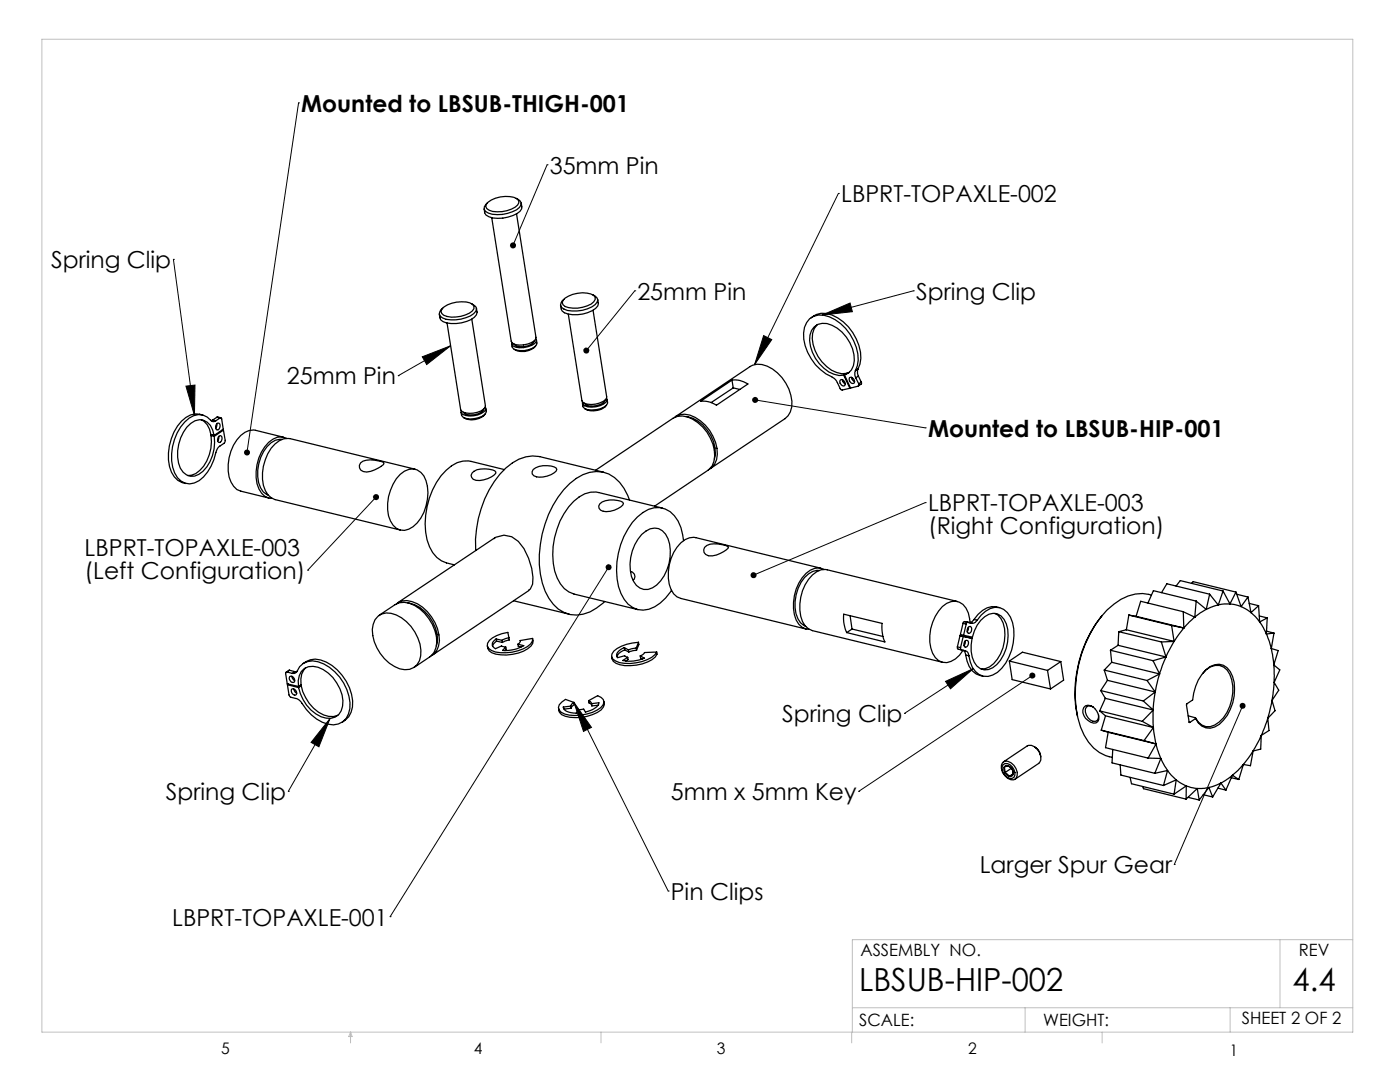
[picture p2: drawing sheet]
<svg xmlns="http://www.w3.org/2000/svg" width="279mm" height="216mm" viewBox="0 0 279 216" stroke-linecap="round" stroke-linejoin="round" font-family="sans-serif">
<g fill="none" stroke="#000" stroke-width=".2">
<path d="M59.6 20.5h.1M59.6 20.5l-10.3 69.8M109.2 32.9h.1M109.2 32.9l-6.8 16.1M167.3 38.6h.1M167.3 38.6l-16.7 34.1M34.6 51.8h.1M34.6 51.8l4.2 31.1M126.7 58h.1M126.7 58l-9.7 12M182.3 58h.1M182.3 58l-18.2 4.9"/>
<path d="M37.1 77l1.8-.2-.1 6.1zM79.5 75h.1M84.3 71.2l5.6-2.2-4.7 3.7zM89.9 69l-10.4 6M150.7 79.8l33.9 5.6M152.4 67l1.6 .8-3.4 4.9zM164.1 62.9l5.6-2.4 .4 1.7zM75 99.2l-13.6 14.6M184.6 85.4h.1M61.4 113.8h.1M121.5 113.2l-43.6 69.7M184.6 100.3h.1"/>
<path d="M184.6 100.3l-34.2 14.5M188.7 136l5.5-2.6-4.5 4zM194.2 133.4l-13.7 8.9M206 134.8l-34.6 23.1M57.5 157.9h.1M65.9 143.4l-2.3 5.6-1.5-.9zM65.9 143.4l-8.4 14.5M114.5 140.2l3.5 4.9-1.5 .8zM114.5 140.2l18.9 37.6M171.4 157.9h.1M180.5 142.3h.1M248 140.8l-13.6 31.7"/>
<path d="M133.4 177.8h.1M234.4 172.5h.1M77.9 182.9h.1"/>
</g>
<path d="M8.4 7.8h261.6v198.2h-261.6zM255.4 187.5v13.6M270 187.5h-99.9v18.5M70 206v2.1M70 206l.3 .8h-.7zM119.9 206v2.1M170 206v2.1M170.1 201.1h99.9M204.6 201.1v4.9M220 206v2.1M245.5 201.1v4.9" fill="none" stroke="#c0c0c0" stroke-width=".2"/>
<g fill="#000">
<path d="M150.2 79.4l-.1 .3 .6 .1-.6-.1a.61 .61 0 0 0 .7 .7 .61 .61 0 0 0 .4-.9 .61 .61 0 0 0-1-.1zM49 89.8a.61 .61 0 0 0-.3 .6 .61 .61 0 0 0 .5 .5l.1-.6-.1 .6a.6 .6 0 0 0 .7-.7 .6 .6 0 0 0-.9-.4z"/>
<path d="M164.1 62.9l5.6-2.4 .4 1.7zM188.7 136l5.5-2.6-4.5 4zM37.1 77l1.8-.2-.1 6.1zM65.9 143.4l-2.3 5.6-1.5-.9zM102 48.5a.6 .6 0 0 0 .2 1l.2-.5-.2 .5a.6 .6 0 0 0 .8-.6 .6 .6 0 0 0-1-.4zM116.6 69.5a.6 .6 0 0 0 0 .9l.4-.4-.4 .4a.6 .6 0 0 0 .9 0 .6 .6 0 0 0-.1-.9 .6 .6 0 0 0-.8 0zM84.3 71.2l5.6-2.2-4.7 3.7zM150 114.3l-.2 .4v.3l.6-.2-.6 .2a.61 .61 0 0 0 .9 .3 .61 .61 0 0 0 .2-.9 .61 .61 0 0 0-.9-.1zM74.6 98.7a.61 .61 0 0 0 0 .9 .61 .61 0 0 0 .9 0 .61 .61 0 0 0 0-.9l-.5 .5 .5-.5-.3-.1zM121 112.8a.6 .6 0 0 0 .1 .9 .6 .6 0 0 0 .8-.2 .6 .6 0 0 0-.1-.8l-.3 .5 .3-.5-.6-.1zM205.6 134.4a.6 .6 0 0 0 0 .8 .6 .6 0 0 0 .8 .1 .6 .6 0 0 0 .1-.8l-.5 .3 .5-.3-.1-.1a.6 .6 0 0 0-.8 0zM114.5 140.2l3.5 4.9-1.5 .8zM247.6 140.4a.59 .59 0 0 0 0 .9 .59 .59 0 0 0 .9-.1 .59 .59 0 0 0-.3-.9l-.2 .5 .2-.5zM152.4 67l1.6 .8-3.4 4.9z"/>
</g>
<g fill="none" stroke="#000" stroke-width=".25">
<path d="M103 39.6a1.1 1.1 0 0 1 .6 1.8 6.4 6.4 0 0 1-6.7 .8 1.13 1.13 0 0 1 .4-1.7M97.4 40.3a5.9 5.9 0 0 1 5.8-.6l.3 .3a1.63 1.63 0 0 1-1.4 1.7 5.3 5.3 0 0 1-4.9-.1l-.3-.4 .1-.4zM103.1 42.7l3.9 24.6a1.75 1.75 0 0 1-1.7 1.4 3.2 3.2 0 0 1-3.2-.5l-4-24.7M104 40.5a1.52 1.52 0 0 1-.8 2.1 7 7 0 0 1-5.6 .7 1.38 1.38 0 0 1-1-1.6M112.8 59.5a6 6 0 0 1 5.7-.6l.3 .4a1.79 1.79 0 0 1-1.6 1.7 6.1 6.1 0 0 1-4.4 .2l-.4-.4-.2-.4 .2-.5zM118.3 58.8a1.1 1.1 0 0 1 .9 .8 1.1 1.1 0 0 1-.4 1.2 6.8 6.8 0 0 1-6.3 .9l-.5-.4a1.24 1.24 0 0 1 .5-1.6M119.3 59.8a1.6 1.6 0 0 1-1.1 2.2 6.9 6.9 0 0 1-5.6 .4l-.4-.3-.3-1.2M88.6 61.2a5.9 5.9 0 0 1 5.7-.5l.3 .4a1.81 1.81 0 0 1-1.7 1.7 6.2 6.2 0 0 1-4.4 .1l-.3-.4-.2-.4 .2-.4zM94.1 60.6l.8 .6 .2 .4a2.57 2.57 0 0 1-2.1 1.8 6.8 6.8 0 0 1-4.7 0l-.5-.3a1.24 1.24 0 0 1 .5-1.6M94.2 63.7l2.7 17.3a1.76 1.76 0 0 1-1.6 1.3 3.5 3.5 0 0 1-3.3-.5l-2.8-17.3M95.1 61.5a1.63 1.63 0 0 1-1.1 2.3 7.1 7.1 0 0 1-5.6 .4l-.5-.4-.2-1.1M106.6 68a2.62 2.62 0 0 1-2.8 1.2l-.7-.1-.5-.4"/>
<path d="M106.9 67.6l.1 .6a4.1 4.1 0 0 1-4.6 .8l-.3-.3v-.4M106.9 69a3.5 3.5 0 0 1-4.3 .7M107.1 67.8a1.2 1.2 0 0 1-.9 1.7 4.4 4.4 0 0 1-3.7 .1l-.3-.4-.1-.6M118.4 61.9l2.7 17.4a3.2 3.2 0 0 1-3.1 1.4 1.61 1.61 0 0 1-1.9-.8l-2.7-17.2M120.8 79.8a2.97 2.97 0 0 1-3.8 1l-.3-.3M121 79.4l.1 .5a3.1 3.1 0 0 1-3.1 1.3 1.41 1.41 0 0 1-1.8-.9v-.1M121.2 79.7a1.12 1.12 0 0 1-.7 1.5 4.9 4.9 0 0 1-3.8 .4l-.3-.4-.2-.7M146.1 75.8l.2 1.6M146.3 77.4l-4.4 2.9M146.3 77.4l1.4 .3M161.9 63.4a3.8 3.8 0 0 1 4.2-.5 9.7 9.7 0 0 1 5.7 8.6l-.2 1.1-.4 1M163.1 64.8a3.6 3.6 0 0 0-.8 4 7.7 7.7 0 0 0 5.7 5.8l.9-.1"/>
<path d="M167.7 75.8a.71 .71 0 0 1 .8 .3 .71 .71 0 0 1 0 .9 .84 .84 0 0 1-.8-1.2zM168.1 75.8l.1 .3 .5 .5M168.4 74.9l1.2 2.6M168.5 74.8l1.3 2.6 1.5-.4 .1-.4M168.5 74.8a2.89 2.89 0 0 0 2-2.9 7.8 7.8 0 0 0-5.5-7.3 2.9 2.9 0 0 0-3.4 3.3 7.7 7.7 0 0 0 5.9 7h.9M168.9 74.5l-.5 .4M168.9 74.5h.1M169.5 74.3l-1 .5M169.5 75.4a.71 .71 0 0 1 .9 .2 .71 .71 0 0 1-.1 .9 .84 .84 0 0 1-.8-1.1zM169.8 77.4l-.2 .1M170 75.3l.2 .6 .4 .3M170.7 74a7.3 7.3 0 0 0-1-7.3 7.7 7.7 0 0 0-6.4-3.8 3.3 3.3 0 0 0-2.9 3.6 9.9 9.9 0 0 0 6.1 9l.4 .5 1 1.8 1.7-.3"/>
<path d="M170.7 74l-.1 .8 .2 .6M170.8 75.4l.6 1.2M171.2 73.6l-.1 .9 .2 .5M171.2 73.6l-.5 .4M171.3 75l-.5 .4M171.3 75l.6 1.2M171.9 76.2v.4l-.6 .4M171.9 76.2l-.5 .4M40.2 83.7a3.6 3.6 0 0 1 1.9 3l.6 .2M40.5 82.8a3.8 3.8 0 0 0-4.3 1.2 10.1 10.1 0 0 0-2 10.2 3.6 3.6 0 0 0 2.9 2.3M42.1 86.9a8.1 8.1 0 0 1-3 7.6l-.9 .3-.7 .1M42.1 86.9l.7 .2"/>
<path d="M42.3 86.8l-.2 .1M42.4 83.8l-.2 .2M42.4 83.8l.7 .2M42.7 86.9a3.2 3.2 0 0 0-2.9-3.2 4.4 4.4 0 0 0-3.2 2.5 8.2 8.2 0 0 0-.6 7.2 2.62 2.62 0 0 0 4.5 .7 8.4 8.4 0 0 0 2.3-7M43.1 84a.69 .69 0 0 1-1-.1 3 3 0 0 0-4.4-.5 9.9 9.9 0 0 0-2.8 11 3.3 3.3 0 0 0 2.6 2.1 3.3 3.3 0 0 0 3.1-1.3 12.2 12.2 0 0 0 2.7-5.5l.3-.5 1.3-.9v-.4l-.3-2.1M43.3 84.6v.3l-.3 .6M43.3 83.3l.8 .1M43.3 83.3l.6 .1M43.3 83.3l-.9 .5M43.4 84.5a.66 .66 0 0 1 .6 .5 .66 .66 0 0 1-.4 .7l-.2 .1a.77 .77 0 0 1 0-1.3zM43.6 87.1l.4-.2a.72 .72 0 0 1 .3 .8 .72 .72 0 0 1-.7 .6 .82 .82 0 0 1 0-1.2zM43.7 87.1l-.3 .9"/>
<path d="M43.9 83.4h.2l.1 .1 .4 2.2-1.9 1.2M43.9 83.4l-.8 .6M44.3 85.8h.3M44.6 85.8l-1.8 1.3M56.3 87.7a3.3 3.3 0 0 0-3 1.4 8.3 8.3 0 0 0-1.3 8.2l.5 .8 1.1 .7M56.6 87.2l-5.6-1.3a3.6 3.6 0 0 0-3.7 1.9 9 9 0 0 0-1.2 8.4l.5 .8 .7 .7 .7 .3 5.7 1.4M57.2 87.5a2.85 2.85 0 0 0-3.6 .8 8.9 8.9 0 0 0-1.9 9.3 2.81 2.81 0 0 0 2.6 1.8M72 92.4a3.9 3.9 0 0 1 3.6-.4l.9 .3 .1 .2a5 5 0 0 1-4.1 1.6 1.06 1.06 0 0 1-.5-1.7zM79.9 94.7a2.91 2.91 0 0 1 3-1.1 2.91 2.91 0 0 1 2.1 2.3 9 9 0 0 1-2.6 9.2 2.76 2.76 0 0 1-4.5-1.1 8.9 8.9 0 0 1 2-9.3zM82.9 93.6l-25-6.1a4.4 4.4 0 0 0-4.5 3 8.9 8.9 0 0 0-.4 7.4 3.1 3.1 0 0 0 1.9 1.8l25 6.1M94.2 94.4a4.4 4.4 0 0 1 4.5-.5l.3 .3a2.1 2.1 0 0 1-1.6 1.3 3.6 3.6 0 0 1-3 .1l-.3-.3-.1-.5zM96.6 81.6a3 3 0 0 1-4.1 .7"/>
<path d="M96.8 82.6a3.5 3.5 0 0 1-4.3 .7M96.8 81.2l.1 .5a4 4 0 0 1-4.5 1l-.4-.3v-.4M96.9 81.5a1.15 1.15 0 0 1-.7 1.6 4.9 4.9 0 0 1-3.7 .2l-.4-.4-.1-.7M100.6 93.7l-6.5-1.6a5.1 5.1 0 0 0-5.1 1.7 15.1 15.1 0 0 0-3.3 15.3 5.7 5.7 0 0 0 5 3.6M106.4 93.7a4.4 4.4 0 0 1 4.6-.3l.1 .3a3.1 3.1 0 0 1-2.7 1.5 2.1 2.1 0 0 1-2.2-.6v-.4zM118.9 93.8l15.4-10.3a3.5 3.5 0 0 1 3.9 .1 8.4 8.4 0 0 1 4.3 8.4l-.4 1-.8 .8-10.7 7.2M120.5 94.2l-12.8-3.1a7.5 7.5 0 0 0-6.7 2.3 21.7 21.7 0 0 0-6.1 16.5M121 80.9a3.5 3.5 0 0 1-4.3 .6M125.6 99.8a7.9 7.9 0 0 0-5.3-5.6 8.4 8.4 0 0 0-7.8 3.5 21.7 21.7 0 0 0-4.3 18.6 8.1 8.1 0 0 0 5.6 6.3 7.9 7.9 0 0 0 6.9-2.6M134.6 83.3a3.5 3.5 0 0 1 4.1 0 8.4 8.4 0 0 1 4.3 8.4l-.4 .9-1.1 1.1M134.8 83.1l14.9-10a3.5 3.5 0 0 1 3.4 0 8.6 8.6 0 0 1 4.9 8.1l-.3 1-.4 .8-.6 .5-14.9 10M136.9 83.1a7.4 7.4 0 0 1 5.9 7.4l-.2 1.1"/>
<path d="M139.8 80.1l6.3-4.3a4.6 4.6 0 0 1 3.2 .8l-6.3 4.3a4.7 4.7 0 0 0-3.2-.8zM98.6 107.5a3.6 3.6 0 0 1 4.8 .5 11.8 11.8 0 0 1 2.9 8.6l-.5 .9-.3 .3M98.7 107.3l-19.4 13M102.5 119.9l11.1 2.7M105.6 117.8l-19.3 12.9M119.7 100.5a4.4 4.4 0 0 1 4.6-.3l.1 .3a4 4 0 0 1-4.5 1.3l-.3-.4-.1-.4zM125.8 114a.99 .99 0 0 1 .9 .7 .99 .99 0 0 1-.3 1M128.1 106.6a3.1 3.1 0 0 1 4.1-.7 6.6 6.6 0 0 1 1.3 6.5 6.7 6.7 0 0 1-4.2 5.2 3 3 0 0 1-3.3-2.6 9.3 9.3 0 0 1 2.1-8.4zM132.2 101.4l-12.7-3.1a5.2 5.2 0 0 0-5 1.7 15 15 0 0 0-3.3 15.3 5.1 5.1 0 0 0 3.3 3.2l12.8 3.1M136.4 107.9a8.3 8.3 0 0 0-2.7-5.8 4.4 4.4 0 0 0-5.4 .2 14.3 14.3 0 0 0-5.3 11.5 9.6 9.6 0 0 0 2.3 6.7 4.6 4.6 0 0 0 6.5-.2l1-1 1.2-1.5M140.6 109.2a2.9 2.9 0 0 1 2.7-.7 3.2 3.2 0 0 1 2.1 .7 4.9 4.9 0 0 1-4 1.7 1.06 1.06 0 0 1-.8-1.7zM163.5 113.8a3.4 3.4 0 0 0-3 1.5 8.3 8.3 0 0 0-1.3 8.2l.6 .8 1 .7"/>
<path d="M163.8 113.4l-24.9-6.1a3.6 3.6 0 0 0-3.8 1.9 9.2 9.2 0 0 0-1.2 8.4l.5 .9 .7 .6 .8 .3 25 6.1M164.5 113.6a2.85 2.85 0 0 0-3.6 .8 9 9 0 0 0-2 9.3 2.9 2.9 0 0 0 2.6 1.9M229.8 118.7a7.9 7.9 0 0 0-7.5 1.8 21 21 0 0 0-7.1 12.3 21.4 21.4 0 0 0 1.2 13.9 7.7 7.7 0 0 0 5.6 4.4M231.8 118.3l1.1-1.8 8.5 2.1M234.7 116.9l.8-1 8.6 2M237.8 116.4l.3-.3 8.6 2M238.7 119.9l-.3 3.3M238.7 119.9l-8.5-2-1.1 2.4M238.7 119.9l2 1.7M241.4 118.6l-.7 3M241.4 118.6l1.7 2.1M244.1 117.9l-1 2.8"/>
<path d="M244.1 117.9l1.4 2.6M246.7 118.1l-1.2 2.4M246.7 118.1l1 2.9M246.8 118.6l2.3 .5M249.1 119.1l-1.4 1.9M249.1 119.1l.6 3.1M57.3 134.1l-.3 .1v.2l.3 2.1 2.3 .5M57.3 134.1l1 .3M57.4 136.6l2.2 .6M57.6 136.5l-.2 .1M57.8 133.7l-.7 .4M57.8 133.7l-.5 .4"/>
<path d="M57.8 133.7l1 .3M57.8 135a.71 .71 0 0 1 .9 .3 .71 .71 0 0 1-.1 .9 .84 .84 0 0 1-.8-1.2zM58.2 137.5a.72 .72 0 0 1 .9 .3 .72 .72 0 0 1-.2 .9l-.6-.3-.2-.5zM58.2 134.9l.1 .4 .5 .5M58.3 134.4a.88 .88 0 0 0 1-.5 3.2 3.2 0 0 1 4.2-1.9 9.4 9.4 0 0 1 6.3 9.4 3.4 3.4 0 0 1-4.4 3.1 9.4 9.4 0 0 1-5.4-4.5l-.7-.6-1.5-.4-.4-2.4M58.6 137.5l.3 .6 .3 .2M58.8 134h.4M58.8 134l-.5 .4M59.6 137a3.3 3.3 0 0 1 2-4 5.9 5.9 0 0 1 5.6 3.3 5.4 5.4 0 0 1 .4 6.3 3.4 3.4 0 0 1-4.6-.1 8.3 8.3 0 0 1-3.4-5.3M59.9 136.8h.2M60.1 136.8a7.8 7.8 0 0 0 5.5 6.1l1 .1 .8-.3M60.1 136.8l-.5 .4"/>
<path d="M60.5 132.4a4 4 0 0 1 4.6-.3 9.7 9.7 0 0 1 5.2 9 3.8 3.8 0 0 1-2 3M61 133.2a3.7 3.7 0 0 0-.9 3.4l-.5 .4M75.4 123a3.3 3.3 0 0 1 3.7-.3 8.6 8.6 0 0 1 4.9 8.1 3.1 3.1 0 0 1-4.2 2.7 8.7 8.7 0 0 1-5.5-7.9l.5-1.9zM75.7 122.8l3.1-2.1a3.5 3.5 0 0 1 4 .1 8.9 8.9 0 0 1 4.4 7.4 3.4 3.4 0 0 1-1.4 2.9l-3.1 2.1M79.1 120.5a3.1 3.1 0 0 1 3.1-.4 8.6 8.6 0 0 1 5.5 7.7 3.3 3.3 0 0 1-1.7 3M81.4 120.3a7.5 7.5 0 0 1 5.7 8.5M99 127.5a1.02 1.02 0 0 0-.8 .9 1.02 1.02 0 0 0 .7 1l1.2-.5 .8 .2M99 127.5l1.2 .3M99 127.5l.1 .4M99.1 127.9l-.6 .5-.2 .5M99.1 127.9l1.2 .3M100.2 127.8l.1 .4"/>
<path d="M100.9 129.1l.1 .4-.2 .3M101.6 127.2l-1.4 .6M101.6 127.2l-.2-1a6.6 6.6 0 0 0-3.8 1.6 1.14 1.14 0 0 0 .5 2 8.2 8.2 0 0 0 7.8-1.3l.4-.6v-.5l-2.5 .4M101.6 127.2v.5l-1.3 .5M103.4 128.6l1.1 .2a7.3 7.3 0 0 1-4.2 1l.6-.7M103.4 128.6v.4l.6 .1M103.8 127.8v.4l-.4 .4M103.8 127.8h.1M106.3 127.4a1.57 1.57 0 0 1-1 2 8.7 8.7 0 0 1-7.2 .8 1.44 1.44 0 0 1-.8-1.3M117.5 139.8l.3 .2 .2 .4M117.5 139.8l1.8-1 .7 .4 .4 .4a1.72 1.72 0 0 1-1.3 2.1 9.1 9.1 0 0 1-6.4 .8l-.7-.4-.4-.4-.2-.5 .2-.6 1.3-1 1.6 .6M117.5 139.8v.5l.6 .4"/>
<path d="M120.5 139.9a1.39 1.39 0 0 1-.6 1.8 8.3 8.3 0 0 1-7.8 .9l-.4-.5-.2-.7M124.6 129.2l-.8 .5a1.02 1.02 0 0 0-.5 1.5l1.4-.4 .6 .4M124.6 129.2l.8 .5M124.6 129.2l.1 .5M124.7 129.7l-1.2 .7-.4 .7M124.7 129.7l.8 .4M125.3 131.2v.4l-.4 .3M125.4 129.7l.1 .4M127 129.3l-1.6 .4M127 129.3v.5M127 129.8l-1.5 .3M127.4 128.2a8.3 8.3 0 0 0-4.9 1.7l-.4 .6v.5a2.68 2.68 0 0 0 2.5 1.4 8.3 8.3 0 0 0 6.1-1.8l.4-.5"/>
<path d="M127.4 128.2l.1 .4-.5 1.2M127.4 128.2l-.4 1.1M127.8 130.9l.8 .4a7.4 7.4 0 0 1-4.3 .5l1-.6M127.8 130.9v.4l.4 .2M131.1 130.1v.4a4.3 4.3 0 0 1-2.9 2 8.7 8.7 0 0 1-5.3-.1l-.5-.5-.3-.9M131.1 130.1l-2.5 .1-.2 .3-.6 .4M168.4 122.6l7.6 1.8a7.6 7.6 0 0 0 .6 3.7l-7.6-1.9a7 7 0 0 1-.6-3.6zM169.7 122.8l.3 2.7M170 125.5l6.2 1.5M170 125.5l-1 .7M191.1 129.1l.1 .4 .7 .2M191.1 120l-26-6.3a3 3 0 0 0-3 1 9 9 0 0 0-1.9 9.3l.5 .9 .7 .6 .7 .3 26 6.4"/>
<path d="M191.1 129.1l.6 .1M191.6 126.8l-.5 2.3M191.6 126.8l.6 .2M191.6 126.8l2.4 .6M191.7 129.2v.4l.2 .1M191.9 129.7l.8 .2a.97 .97 0 0 1 .7 .9M192.2 124.4l.6 .1M192.2 124.4l-.5 2.2 .6 .2M192.2 127l-.5 2.2M192.2 127l1.8 .4M192.3 126.8l1.8 .3a6.6 6.6 0 0 1 3.3-4.5 2.56 2.56 0 0 1 3.4 1.9 8.1 8.1 0 0 1-2.7 8.7 2.47 2.47 0 0 1-3.7-1.1 7.1 7.1 0 0 1-.4-4.7M192.5 124l.6 .2-.3 .3"/>
<path d="M192.5 124l-.2 .1-.1 .3M192.5 124l1.5 .4M192.6 127.9a.38 .38 0 0 1 .7 .1v.6a.53 .53 0 0 1-.8 .4l-.1-.4zM192.6 127.9v.5l-.2 .4M192.7 130.7a4.6 4.6 0 0 0 2.8 4.1l.6 .1M192.7 130.7l.7 .1M192.8 124.5l-.5 2.3M193.3 125.2v.4l-.3 .5M193.3 125.1l.3-.1a.79 .79 0 0 1 .3 .8 .79 .79 0 0 1-.6 .6 .8 .8 0 0 1 0-1.3zM193.3 127v.2M193.6 124.2a4.7 4.7 0 0 0-2.1-4 3.4 3.4 0 0 0-4.2 1.7 8.4 8.4 0 0 0-.6 9.3 2.71 2.71 0 0 0 4 .3l.8-.8 .7-.9 .3 .2 .2 .7M194.4 123.6a1.07 1.07 0 0 1-1 .6l.6 .2"/>
<path d="M194.4 123.6l.6 .2M195 123.8a1.07 1.07 0 0 1-1 .6M195 123.8a5.4 5.4 0 0 1 3.6-2.6 3.4 3.4 0 0 1 3.5 3 10.2 10.2 0 0 1-3 10 3.3 3.3 0 0 1-5.5-2.1l-.2-1.3M198.5 122.4a3.7 3.7 0 0 1 2 3 8.1 8.1 0 0 1-3 7.7l-.9 .3-.8 .1M199.5 121.2a3.7 3.7 0 0 0-4.3 1.4l-.8 1M201.4 131.9l7.7 1.9M201.4 131.9l2.6-1.8 7.7 1.9M201.4 131.9l.6 3.7 7.7 1.9M209.1 133.8l.6 3.7M211.7 132l-2.6 1.8M211.7 132l.6 3.7-2.6 1.8M219.7 137.8l8.5 2.1"/>
<path d="M219.7 137.8l.9 1.5M219.9 122.9a24.4 24.4 0 0 0-4.9 20M220.4 133.7l8.5 2.1M220.4 133.7l.6 2M220.6 139.3l9.6 2.4M220.6 139.3l-1.1 2.6M221 135.7l9.5 2.4M221 135.7l-1.3 2.1M221.6 129.8l8.5 2M221.6 129.8l.3 2.4M221.9 132.2l-1.5 1.5M221.9 132.2l9.5 2.3"/>
<path d="M223.1 128.8l-1.5 1M223.1 128.8l9.6 2.3M223.3 126l-.2 2.8M223.3 126l8.5 2.1M224.8 125.7l-1.5 .3M224.8 125.7l9.5 2.3M225.3 122.7l-.5 3M225.3 122.7l8.5 2.1M225.3 122.7l1.4 .3M226.7 123l9.6 2.3M228.2 139.9l2 1.8M228.9 135.8l1.6 2.3"/>
<path d="M230.1 131.8l1.3 2.7M230.5 138.1l-.3 3.6M230.5 138.1l-2.3 1.8M231.4 134.5l-.9 3.6M231.4 134.5l-2.5 1.3M231.8 128.1l.9 3M232.7 131.1l-1.3 3.4M232.7 131.1l-2.6 .7M233.8 124.8l.5 3.2M233.8 124.8l2.5 .5M234.3 128l-1.6 3.1M234.3 128l-2.5 .1"/>
<path d="M236.1 122.1l.2 3.2M236.1 122.1l2.3 1.1M236.1 122.1l-8.5-2.1-.9 3M236.3 125.3l-2 2.7M238.4 123.2l-2.1 2.1M240 134.4a3.4 3.4 0 0 1 4.2-1.3 5.2 5.2 0 0 1 1.8 5.1 7.9 7.9 0 0 1-3.6 6.5 2.66 2.66 0 0 1-3.8-1.5M240.7 121.6l-2.3 1.6M243.1 120.7l-2.4 .9M245.5 120.5h-1.2l-1.2 .2M245.5 120.5l2.2 .5M247.7 121l2 1.2M249.3 120.4l1.9 .5"/>
<path d="M249.7 122.2l1.7 1.9M251.2 120.9l-1.5 1.3M251.2 120.9l.2 3.2M251.3 122.9l1.6 .4M251.4 124.1l1.3 2.4M252.7 126.5l1 2.9M252.8 125.9l1.4 .4M252.9 123.3l-1.5 .8M252.9 123.3l-.2 3.2M253.7 129.4l.5 3.3M253.7 129.4l1.4 .4-.9 2.9M253.9 139.8l-.9 3.5"/>
<path d="M253.9 139.8l.6 2-1.5 1.5M254.2 132.7l.1 3.5M254.2 132.7l1.2 1-1.1 2.5M254.2 126.3l-1.5 .2M254.2 126.3l-.5 3.1M254.3 136.2l-.4 3.6M254.3 136.2l.9 1.5-1.3 2.1M112.4 141.1l.1 .3M113.9 140.9l-1.5 .2M113.9 140.9l.1 .4M114 141.3l-1.4 .2M114.5 140.2l-.4 .3-.2 .4"/>
<path d="M114.5 140.2l.1 .4-.5 .4-.1 .3M118 140.4l1.5-.2a3.2 3.2 0 0 1-2.7 1.9l-.3-.6-1.1 .1-.4 .7-1.5-.2a1.25 1.25 0 0 1-1.1-1M118 140.4l.1 .5 1.3-.2M200.1 152.2a1.59 1.59 0 0 1 2.3 .5 2.11 2.11 0 0 1 .3 2.6 1.55 1.55 0 0 1-2.2-.5 2.2 2.2 0 0 1-.4-2.6zM200.2 152.6a1.25 1.25 0 0 1 1.8 .4 1.73 1.73 0 0 1 .4 2.1 1.27 1.27 0 0 1-1.9-.4 1.72 1.72 0 0 1-.3-2.1zM200.3 152l4.7-3.1a2.18 2.18 0 0 1 2.7 2.1v.7l-.4 .6-4.7 3.2M200.4 153.1l-.1 .5 .3 .6M200.4 153.1l.2 1.1M200.6 154.2l.2 .4 .6 .3M200.6 154.2l.8 .7M201.1 152.8a.49 .49 0 0 0-.7 .3M201.1 152.8l.4 .1 .5 .6"/>
<path d="M201.1 152.8l.9 .7M201.1 152.8l-.7 .3M201.8 153.3l-1.2 .9M202 153.5l.2 .4-.1 .7M202 153.5l.1 1.1M202.1 154.6a.53 .53 0 0 1-.7 .3M202.1 154.6l-.7 .3M202.1 154.4l-.7 .5M206.5 149a2.29 2.29 0 0 1 1.2 1.8M216.3 141.2a1.4 1.4 0 0 1 2.3 .3 2.21 2.21 0 0 1 .5 2.5 1.4 1.4 0 0 1-2-.2 2.15 2.15 0 0 1-.8-2.6zM218.2 141.1a1.02 1.02 0 0 0-1.6 .4 2.14 2.14 0 0 0 2.1 2.4 1.13 1.13 0 0 0 .5-1.3M219.5 141.9l8.5 2"/>
<path d="M219.5 141.9l1.1 .9M219.8 145.7l8.5 2.1M219.8 145.7l1.4 .4M220.6 142.8l9.6 2.4M220.6 142.8l-.8 2.9M221.2 146.1l9.5 2.3M221.2 146.1l-.6 3.1 8.5 2.1M222.1 149.5l-.2 2.7 8.6 2.1M223.6 152.6l.1 2.1 8.5 2M225.5 155.1l.3 1.3 8.5 2.1M228 143.9l2.2 1.3M228 157l.2 .4 8.5 2.1"/>
<path d="M228.3 147.8l2.4 .6M229.1 151.3h2.6M230.2 141.7v3.5M230.2 141.7l-2.2 2.2M230.2 145.2l.5 3.2M230.2 145.2l-1.9 2.6M230.7 148.4l1 2.9M230.7 148.4l-1.6 2.9M231.7 151.3l1.3 2.4M231.7 151.3l-1.2 3M233 153.7l1.7 1.9M233 153.7l-2.5 .6"/>
<path d="M233 153.7l-.8 3M234.7 155.6l2 1.2M234.7 155.6l-2.5 1.1M234.7 155.6l-.4 2.9M236.7 156.8l2.2 .5M236.7 156.8l-2.4 1.7M236.7 156.8v2.7M237.1 159.1l2.2 .5M237.1 142.8l1.5 .4M237.3 144.1h.2M238.6 143.2v.2M238.6 143.4a2.9 2.9 0 0 0 4.7 1.1 9 9 0 0 0 2.2-10.5 2.95 2.95 0 0 0-4.9-.3 9.3 9.3 0 0 0-2.6 6l-1.2 .9 .5 3.5h.2"/>
<path d="M238.6 143.4l-1.1 .7M238.9 157.3l-2.2 2.2M238.9 157.3l.4 2.3M240.1 158.6l1.9 .4M241.3 157.1l-2.4 .2M241.3 157.1l-2 2.5M241.3 157.1l.7 1.9M243.1 157.3l1.6 .4M243.7 156.2l-2.4 .9M243.7 156.2l-1.7 2.8M243.7 156.2l1 1.5M245.7 155.2l1.5 .3"/>
<path d="M246 154.7l-2.3 1.5M246 154.7l-1.3 3M246 154.7l1.2 .8M248.1 152.5l-2.1 2.2M248.1 152.5l-.9 3M250.1 149.9l-2 2.6M250.1 149.9l-.5 2.9-1.5-.3M251.7 146.8l-1.6 3.1M251.7 146.8l-.1 2.7-1.5 .4M253 143.3l-1.3 3.5M253 143.3l.3 2.5-1.6 1"/>
</g>
<g font-size="6.3">
<text x="171.5" y="197.8">LBSUB-HIP-002</text>
<text x="258" y="197.8">4.4</text>
</g>
<g font-size="4.7">
<text x="60.1" y="22.3">Mounted to LBSUB-THIGH-001</text>
<text x="109.7" y="34.7">35mm Pin</text>
<text x="167.9" y="40.4">LBPRT-TOPAXLE-002</text>
<text x="10.2" y="53.4">Spring Clip</text>
<text x="127.2" y="59.8">25mm Pin</text>
<text x="182.8" y="59.8">Spring Clip</text>
<text x="57.3" y="76.6">25mm Pin</text>
<text x="185.2" y="87.1">Mounted to LBSUB-HIP-001</text>
<text x="185.2" y="102.1">LBPRT-TOPAXLE-003</text>
<text x="185.2" y="106.6">(Right Configuration)</text>
<text x="16.9" y="111">LBPRT-TOPAXLE-003</text>
<text x="16.9" y="115.5">(Left Configuration)</text>
<text x="156.1" y="144">Spring Clip</text>
<text x="33.1" y="159.6">Spring Clip</text>
<text x="133.9" y="159.6">5mm x 5mm Key</text>
<text x="133.9" y="179.6">Pin Clips</text>
<text x="195.6" y="174.2">Larger Spur Gear</text>
<text x="34.4" y="184.7">LBPRT-TOPAXLE-001</text>
</g>
<g font-size="3.4">
<text x="171.7" y="190.7">ASSEMBLY NO.</text>
<text x="259.2" y="190.7">REV</text>
<text x="171.5" y="204.7">SCALE:</text>
<text x="208.2" y="204.7">WEIGHT:</text>
<text x="247.8" y="204.4">SHEET 2 OF 2</text>
</g>
<g font-size="3.2">
<text x="44.2" y="210.4">5</text>
<text x="94.6" y="210.3">4</text>
<text x="143.1" y="210.4">3</text>
<text x="193.2" y="210.3">2</text>
<text x="245.4" y="210.6">1</text>
</g>
</svg>
